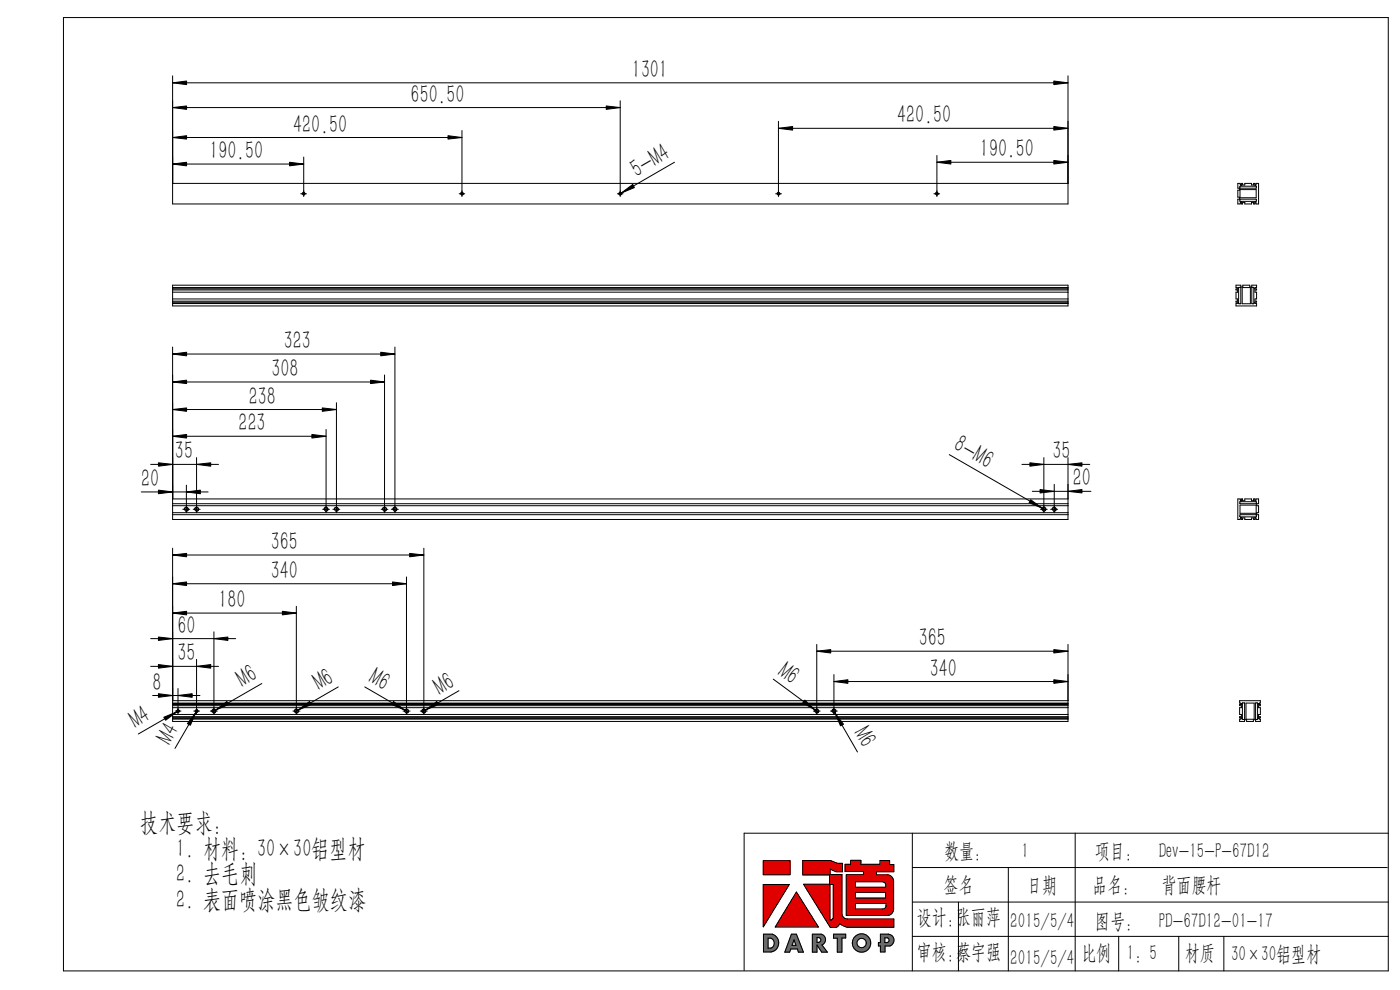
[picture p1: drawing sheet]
<svg xmlns="http://www.w3.org/2000/svg" width="297mm" height="210mm" viewBox="0 0 297 210" stroke-linecap="round" stroke-linejoin="round" font-family="sans-serif">
<g fill="none" stroke="#000" stroke-width=".21">
<path d="M13.5 3.7h281v202.3h-281zM36.6 16.1v27.2h190v-27.2M36.6 17.6h190M36.6 38.9h190M36.6 22.8h95M36.6 34.8h27.8M36.6 29.2h61.4M64.4 33.3v8.4M98 27.7v14M131.6 21.4v20.3M143.1 34.4l-11.8 6.8M165.1 25.7v16"/>
<path d="M165.1 27.2h61.5M198.8 33v8.7M198.8 34.4h27.8M262.6 38.9h.5l.1 .4h.2v-.4h.2v.3h.5v-.3h1.4v.3h.4v-.3h.3v.4h.2v-.4h.6v4.4h-.6v-.5h-.2v.5h-.3v-.4h-.4v.4h-1.4v-.4h-.5v.4h-.2v-.5h-.2l-.1 .5h-.5v-1.1h.4v-.4h-.4v-1.5h.4v-.4h-.4zM263 39.5h3.5v.4h-3.4zM63.8 41.1h1.2M64.1 41.1a.28 .28 0 0 1 .3-.3 .28 .28 0 0 1 .3 .3 .28 .28 0 0 1-.4 .3M97.4 41.1h1.2M97.7 41.1a.29 .29 0 0 1 .3-.3 .29 .29 0 0 1 .3 .3 .29 .29 0 0 1-.4 .3M131 41.1h1.2M131.3 41.1a.29 .29 0 0 1 .2-.3 .29 .29 0 0 1 .3 .3 .29 .29 0 0 1-.3 .3M164.5 41.1h1.3"/>
<path d="M164.9 41.1a.28 .28 0 0 1 .2-.3 .28 .28 0 0 1 .3 .3 .28 .28 0 0 1-.3 .3M198.1 41.1h1.2M198.5 41.1a.28 .28 0 0 1 .2-.3 .28 .28 0 0 1 .3 .3 .28 .28 0 0 1-.3 .3M263.1 42.2h3.4v.5h-3.4zM263.1 40.2h3.4v1.8h-3.4zM36.6 60.5h190v4.4h-190zM36.6 73.6v36.6h190v-13.1M36.6 61h190M36.6 61.3h190M36.6 61.5h190M36.6 63.4h190M36.6 62h190"/>
<path d="M36.6 64.1h190M36.6 63.9h190M36.6 64.4h190M36.6 61.1h190M36.6 64.3h190M36.6 75.1h47.2M81.6 79.5v29.3M83.8 73.6v35.2M262.2 60.5h1v.4h.5v-.4h1.4v.4h.5v-.4h1v.5l-.5 .1v.2h.5v.2h-.4v.5h.4v1.4h-.4v.5h.4v.2h-.5v.2l.5 .1v.5h-4.4v-.5l.4-.1v-.2h-.4v-.2h.4v-.5h-.4v-1.4h.4v-.5h-.4v-.2h.4v-.2l-.4-.1zM262.8 61h.4v3.4h-.4zM263.5 61h1.8v3.4h-1.8zM265.6 61h.4v3.4h-.4z"/>
<path d="M32 98.5h14.4M36.6 92.5h32.6M36.6 86.9h34.8M36.6 81h45M41.7 97.1v11.7M69.2 91.1v17.7M71.4 85.4v23.4M201.4 96.4l20.4 11.8M216.8 98.5h14.4M221.4 97.1v11.7M30 104.4h14.2M36.6 105.8h190"/>
<path d="M36.6 106.8h190M36.6 116.3v36.7h190v-16.3M36.6 107.3h190M36.6 108.8h190M36.6 109.2h190M36.6 117.7h53.3M38.8 108h1.5M39.1 108.1a.44 .44 0 0 1 .4-.5 .44 .44 0 0 1 .5 .5 .44 .44 0 0 1-.6 .4M39.5 102.9v5.9M41 108h1.5M41.3 108.1a.44 .44 0 0 1 .4-.5 .44 .44 0 0 1 .5 .5 .44 .44 0 0 1-.6 .4M68.5 108h1.4"/>
<path d="M68.7 108.1a.44 .44 0 0 1 .5-.5 .44 .44 0 0 1 .4 .5 .44 .44 0 0 1-.6 .4M70.6 108h1.5M71 108.1a.44 .44 0 0 1 .4-.5 .44 .44 0 0 1 .4 .5 .44 .44 0 0 1-.6 .4M80.9 108h1.4M81.2 108.1a.45 .45 0 0 1 .4-.5 .45 .45 0 0 1 .4 .5 .45 .45 0 0 1-.6 .4M83 108h1.5M83.4 108.1a.44 .44 0 0 1 .4-.5 .44 .44 0 0 1 .4 .5 .44 .44 0 0 1-.5 .4M89.9 116.3v35.3M219 104.2h12.4M220.7 108h1.5M221 108.1a.45 .45 0 0 1 .5-.5 .45 .45 0 0 1 .4 .5 .45 .45 0 0 1-.6 .4M222.9 108h1.5"/>
<path d="M223.2 108.1a.44 .44 0 0 1 .4-.5 .44 .44 0 0 1 .5 .5 .44 .44 0 0 1-.6 .4M223.6 102.7v6.1M262.6 105.8h.5l.1 .5h.2v-.5h.2v.4h.5v-.4h1.4v.4h.4v-.4h.3v.5h.2v-.5h.6v1h-.4v.5h.4v1.5h-.4v.4h.4v1h-.6v-.4h-.2v.4h-.3v-.3h-.4v.3h-1.4v-.3h-.5v.3h-.2v-.4h-.2l-.1 .4h-.5zM263 109.3l3.5-.1v.4h-3.4zM263 106.5l3.5-.1v.4h-3.4zM263.1 107.1h3.4v1.8h-3.4zM32 135.5h18M36.6 130h26.3M36.6 123.8h49.6M41.7 139.9v11.5M45.4 134v17.6M62.9 128.6v23"/>
<path d="M86.2 122.4v29.2M173.3 136.7v14.9M173.3 138.1h53.3M32 141.4h14.4M32.4 147.5h10M36.6 149.1h190M36.6 148.6h190M36.6 149.4h190M36.6 149.7h190M36.6 150.1h190M36.6 151.6h190M36.6 152.2h190"/>
<path d="M36.6 152h190M36.6 152.5h190M36.6 149.2h190M36.6 152.4h190M37.2 150.8h1.2M37.5 150.9a.3 .3 0 0 1 .3-.3 .3 .3 0 0 1 .3 .3 .3 .3 0 0 1-.4 .2M37.8 146v5.4M38 150.7l-8.7 5M41.1 150.8h1.2M41.4 150.9a.3 .3 0 0 1 .3-.4 .3 .3 0 0 1 .3 .4 .3 .3 0 0 1-.3 .2M41.9 150.6l-4.8 8.1M44.6 150.8h1.5"/>
<path d="M45 151a.42 .42 0 0 1 .3-.6 .42 .42 0 0 1 .5 .5 .42 .42 0 0 1-.5 .4M55.5 145l-10.5 6M62.1 150.8h1.5M62.4 151a.43 .43 0 0 1 .4-.6 .43 .43 0 0 1 .5 .4 .43 .43 0 0 1-.5 .5M71.8 145.7l-9.3 5.3M77.4 145.7l9.2 5.3M85.5 150.8h1.5M85.8 151a.43 .43 0 0 1 .4-.6 .43 .43 0 0 1 .5 .4 .43 .43 0 0 1-.6 .5M89.2 150.8h1.4M89.5 151a.42 .42 0 0 1 .4-.6 .42 .42 0 0 1 .4 .5 .42 .42 0 0 1-.5 .4M97.4 146.5l-7.9 4.5M164 144.1l9.6 7"/>
<path d="M172.6 150.8h1.4M172.8 151a.42 .42 0 0 1 .4-.6 .42 .42 0 0 1 .5 .5 .42 .42 0 0 1-.6 .4M176.2 150.8h1.4M176.5 151a.43 .43 0 0 1 .4-.6 .43 .43 0 0 1 .4 .5 .43 .43 0 0 1-.5 .4M176.7 150.5l5.2 9M176.9 143.1v8.5M176.9 144.6h49.7M263 148.6h4.4v.5l-.4 .1v.2h.4v.3h-.4v.4h.4v1.5h-.4v.4h.4v.2h-.4v.2l.4 .1v.5h-1v-.3h-.5v.3h-1.4v-.3h-.5v.3h-1v-.5l.4-.1v-.2h-.4v-.2h.4v-.4h-.4v-1.5h.4v-.4h-.4v-.3h.4v-.2l-.4-.1zM263.6 149.1h.4l-.1 3.5-.3-.1zM264.3 149.1h1.8v3.5h-1.8zM266.4 149.1h.4l-.1 3.5h-.3zM193.5 176.7v29.3"/>
<path d="M228.1 176.7v29.3M294.5 176.7h-136.6v29.2M161.9 187.6h5.5l-5.5 9zM161.9 182.6h5.7v2.9h-5.7zM162 198.2h1.9a1.95 1.95 0 0 1 1.3 2 1.95 1.95 0 0 1-1.6 1.7h-1.6zM162.9 199a1.08 1.08 0 0 1 1.4 1.1 1.08 1.08 0 0 1-1.4 1zM167.9 198.2h1.1l1.4 3.8h-1l-.2-.7h-1.4l-.3 .7h-1zM168.4 199.3l.5 1.2h-.9zM169 189.2l4.6 7.4h-9.1zM170.3 182.5h5.8l1.5 .6h1.1v1.8h-1.3l-1.3-.5v1.1h2.5v8.3a1.16 1.16 0 0 0 1.1 1.1h9.9v1.8h-9.9l-1.6-.8-.6 .7-1.4 .1-5.6-9.1h5.5v-2h-5.7zM172.3 198.2h1.9a1.2 1.2 0 0 1 .9 1 1.2 1.2 0 0 1-.7 1.2l1.1 1.6h-1.2l-1-1.6v1.6h-1zM173.3 198.9h.4a.52 .52 0 0 1 .5 .5 .52 .52 0 0 1-.5 .5h-.4z"/>
<path d="M176.1 187.6h.7v7.1l-.4 .5h-.3zM176.8 198.2h2.6v.8h-.8v3h-1v-3h-.8zM179.3 183.3h1.2v-.8h2.1v.8h4.1v-.8h2v.9h.9v1.5h-3.7v.7h2.3a1.37 1.37 0 0 1 1.4 1.3v5.9a1.37 1.37 0 0 1-1.4 1.4h-8.7v-8.7h3.7v-.6h-3.9zM181.4 187h5.8a.73 .73 0 0 1 .7 .7v.5h-6.5zM181.5 191.6h6.5v.6a.65 .65 0 0 1-.7 .6h-5.8zM181.5 189.3h6.4v1.2h-6.4zM186.8 198.2h1.7a1.29 1.29 0 0 1 1.2 1.1 1.29 1.29 0 0 1-.9 1.4h-1.1v1.2h-.9v-1.2h-.4v-.8h.4zM187.7 198.9h.6a.52 .52 0 0 1 .3 .5 .52 .52 0 0 1-.4 .5h-.5zM193.5 191.3h101M193.5 198.6h101M193.5 184h100.8M203.3 191.3v14.7"/>
<path d="M213.9 184v22M237.3 198.6v7.4M250.1 198.6v7.4M259.6 198.6v7.4"/>
<circle cx="64.4" cy="41.1" r=".24"/>
<circle cx="98" cy="41.1" r=".25"/>
<circle cx="131.6" cy="41.1" r=".25"/>
<circle cx="165.1" cy="41.1" r=".25"/>
<circle cx="198.7" cy="41.1" r=".24"/>
<circle cx="39.5" cy="108" r=".37"/>
<circle cx="41.7" cy="108" r=".36"/>
<circle cx="69.2" cy="108" r=".37"/>
<circle cx="71.4" cy="108" r=".37"/>
<circle cx="81.6" cy="108" r=".37"/>
<circle cx="83.8" cy="108" r=".37"/>
<circle cx="221.4" cy="108" r=".37"/>
<circle cx="223.6" cy="108" r=".37"/>
<circle cx="37.8" cy="150.8" r=".25"/>
<circle cx="41.7" cy="150.8" r=".25"/>
<circle cx="45.4" cy="150.8" r=".37"/>
<circle cx="62.9" cy="150.8" r=".37"/>
<circle cx="86.2" cy="150.8" r=".37"/>
<circle cx="89.9" cy="150.8" r=".37"/>
<circle cx="173.3" cy="150.8" r=".37"/>
<circle cx="176.9" cy="150.8" r=".37"/>
<circle cx="182.8" cy="200" r="1.97"/>
<circle cx="182.8" cy="200" r=".99"/>
</g>
<g fill="#6a6a6a" stroke="#6a6a6a" stroke-width=".21">
<path d="M162 198.2v3.7l2-.1 .7-.5 .4-.7a1.9 1.9 0 0 0-1.2-2.4zM162.9 199l.8 .1 .6 .7-.2 .9-.5 .4h-.7z" fill-rule="evenodd"/>
<path d="M167.9 198.2l-1.4 3.8h1l.3-.7h1.4l.2 .7h1l-1.4-3.8zM168.4 199.3l.5 1.2h-.9z" fill-rule="evenodd"/>
<path d="M172.3 198.2v3.8h1v-1.6l1 1.6h1.2l-1.1-1.6 .5-.4 .2-.3v-.6l-.2-.5-.6-.4zM173.3 198.9h.5l.3 .2 .1 .3-.3 .4-.6 .1z" fill-rule="evenodd"/>
<path d="M176.8 198.2h2.6v.8h-.8v3h-1v-3h-.8z" fill-rule="evenodd"/>
<path d="M180.8 200a1.95 1.95 0 0 0 3.9 0 1.95 1.95 0 0 0-3.9 0zM181.8 200a1 1 0 0 1 2 0 1 1 0 0 1-2 0z" fill-rule="evenodd"/>
<path d="M186.8 198.2v1.7h-.4v.8h.4v1.2h.9v-1.2h1.1l.5-.3 .3-.6v-.7l-.2-.4-.6-.5zM187.7 198.9h.6l.3 .2v.4l-.1 .3-.8 .1z" fill-rule="evenodd"/>
</g>
<g fill="#e10000" stroke="#e10000" stroke-width=".21">
<path d="M161.9 187.6h5.5l-5.5 9z"/>
<path d="M169 189.2l4.6 7.4h-9.1z"/>
<path d="M161.9 182.6h5.7v2.9h-5.7z" fill-rule="evenodd"/>
<path d="M170.3 182.5v3.1h5.7v2h-5.5l5.6 9.1h1.2l.6-.4a.3 .3 0 0 1 .3-.4 .3 .3 0 0 1 .3 .3l1.2 .5h9.9v-1.8h-10.1l-.5-.2-.4-.8v-8.4h-2.5v-1.1l1.3 .5h1.3v-1.8h-1.1l-1.5-.6zM176.1 187.6h.7v7.1l-.4 .5h-.3z" fill-rule="evenodd"/>
<path d="M181.5 189.3h6.4v1.2h-6.4zM179.3 183.3v1.6h3.9v.6h-3.7v8.7h8.9l.6-.3 .3-.3 .3-.6-.1-6.5-.3-.5-.7-.4h-2.6v-.7h3.7v-1.5h-.9v-.9h-2v.8h-4.1v-.8h-2.1v.8zM181.4 187h5.9l.5 .4 .1 .8h-6.5zM181.5 191.6h6.5v.8l-.5 .4h-6z" fill-rule="evenodd"/>
</g>
<g fill="#000" stroke="#000" stroke-width=".21">
<path d="M36.6 17.6l3-.4v.7zM223.6 17.2l3 .4-3 .3zM36.6 22.8l3-.3v.7zM36.6 34.8l3-.4v.8zM36.6 29.2l3-.4v.7zM61.4 34.4l3 .4-3 .4zM95 28.8l3 .4-3 .3zM128.6 22.5l3 .3-3 .4zM165.1 27.2l3-.4v.8zM198.8 34.4l2.9-.4v.8zM223.6 34l3 .4-3 .4zM223.6 26.8l3 .4-3 .4z"/>
<path d="M131.8 40.9l2.4-1.8 .4 .7zM36.6 75.1l3-.4v.8zM80.8 74.7l3 .4-3 .4zM33.6 98.2l3 .3-3 .4zM36.6 92.5l3-.3v.7zM36.6 86.9l3-.4v.7zM36.6 81l3-.4v.8zM41.7 98.5l3-.3v.7zM66.2 92.2l3 .3-3 .4zM68.4 86.5l3 .4-3 .3zM78.6 80.6l3 .4-3 .4zM218.5 98.2l2.9 .3-2.9 .4z"/>
<path d="M226.6 98.5l2.9-.3v.7zM36.6 117.7l3-.3v.7zM33.6 104l3 .4-3 .3zM39.5 104.4l3-.4v.7zM86.9 117.4l3 .3-3 .4zM218.7 106l2.4 1.8-2.8-1.2zM220.6 103.8l3 .4-3 .4zM226.6 104.2l2.9-.4v.8zM33.6 135.1l3 .4-3 .3zM36.6 130l3-.3v.7zM36.6 123.8l3-.4v.8zM45.4 135.5l2.9-.4v.7z"/>
<path d="M59.9 129.7l3 .3-3 .4zM83.3 123.4l2.9 .4-2.9 .4zM173.3 138.1l2.9-.3v.7zM223.6 137.8l3 .3-3 .4zM33.6 147.2l3 .3-3 .4zM33.6 141l3 .4-3 .3zM34.8 152.1l2.7-1.1-2.4 1.8zM37.8 147.5l3-.3v.7zM41.6 151.1l-1.2 2.7-.6-.3zM41.7 141.4l3-.4v.7zM45.8 150.6l2.3-1.8 .4 .6zM63.2 150.6l2.5-1.8 .3 .6z"/>
<path d="M83.5 148.8l2.4 1.8-2.8-1.2zM90.3 150.6l2.4-1.8 .3 .6zM170.7 148.5l2.2 2.1-2.6-1.5zM176.9 144.6l3-.4v.7zM177.1 151.2l1.8 2.4-.6 .4zM223.6 144.2l3 .4-3 .3z"/>
</g>
<g font-size="5.5">
<text x="134.1" y="16.5">1301</text>
<text x="87.1" y="21.8">650.50</text>
<text x="62.2" y="28.1">420.50</text>
<text x="190.3" y="26.2">420.50</text>
<text x="44.4" y="33.7">190.50</text>
<text x="207.9" y="33.4">190.50</text>
<text x="135.1" y="37.7" transform="rotate(-30 135.1 37.7)">5-M4</text>
<text x="60.2" y="74">323</text>
<text x="57.6" y="80">308</text>
<text x="52.8" y="85.8">238</text>
<text x="50.6" y="91.5">223</text>
<text x="202" y="95.3" transform="rotate(30 202 95.3)">8-M6</text>
<text x="37.1" y="97.4">35</text>
<text x="223.3" y="97.4">35</text>
<text x="30" y="103.3">20</text>
<text x="227.6" y="103.2">20</text>
<text x="57.4" y="116.7">365</text>
<text x="57.4" y="122.8">340</text>
<text x="46.4" y="129">180</text>
<text x="37.6" y="134.4">60</text>
<text x="194.9" y="137.1">365</text>
<text x="37.6" y="140.3">35</text>
<text x="164.7" y="143.1" transform="rotate(36 164.7 143.1)">M6</text>
<text x="197.3" y="143.5">340</text>
<text x="32.4" y="146.5">8</text>
<text x="51.5" y="145.9" transform="rotate(-30 51.5 145.9)">M6</text>
<text x="67.8" y="146.6" transform="rotate(-30 67.8 146.6)">M6</text>
<text x="78" y="144.7" transform="rotate(30 78 144.7)">M6</text>
<text x="93.4" y="147.5" transform="rotate(-30 93.4 147.5)">M6</text>
<text x="28.8" y="154.7" transform="rotate(-30 28.8 154.7)">M4</text>
<text x="181" y="155.5" transform="rotate(60 181 155.5)">M6</text>
<text x="36.2" y="158.2" transform="rotate(-60 36.2 158.2)">M4</text>
<text x="29.8" y="176.2">技术要求:</text>
<text x="37.4" y="181.7">1. 材料: 30×30铝型材</text>
<text x="37.4" y="187.2">2. 去毛刺</text>
<text x="37.4" y="192.7">2. 表面喷涂黑色皱纹漆</text>
</g>
<g font-size="4.6">
<text x="200.3" y="182">数量：</text>
<text x="216.7" y="182">1</text>
<text x="232.3" y="182">项目：</text>
<text x="245.8" y="182">Dev-15-P-67D12</text>
<text x="200.2" y="189.2">签名</text>
<text x="217.9" y="189.2">日期</text>
<text x="231.7" y="189.2">品名：</text>
<text x="246.4" y="189.2">背面腰杆</text>
<text x="194.5" y="196">设计：张丽萍</text>
<text x="214.3" y="196.8">2015/5/4</text>
<text x="232.3" y="196.8">图号：</text>
<text x="245.8" y="196.8">PD-67D12-01-17</text>
<text x="194.5" y="203.3">审核：蔡宇强</text>
<text x="229.4" y="203.6">比例</text>
<text x="239.1" y="203.6">1：5</text>
<text x="251.4" y="203.6">材质</text>
<text x="261.1" y="203.9">30×30铝型材</text>
<text x="214.3" y="204.7">2015/5/4</text>
</g>
</svg>
